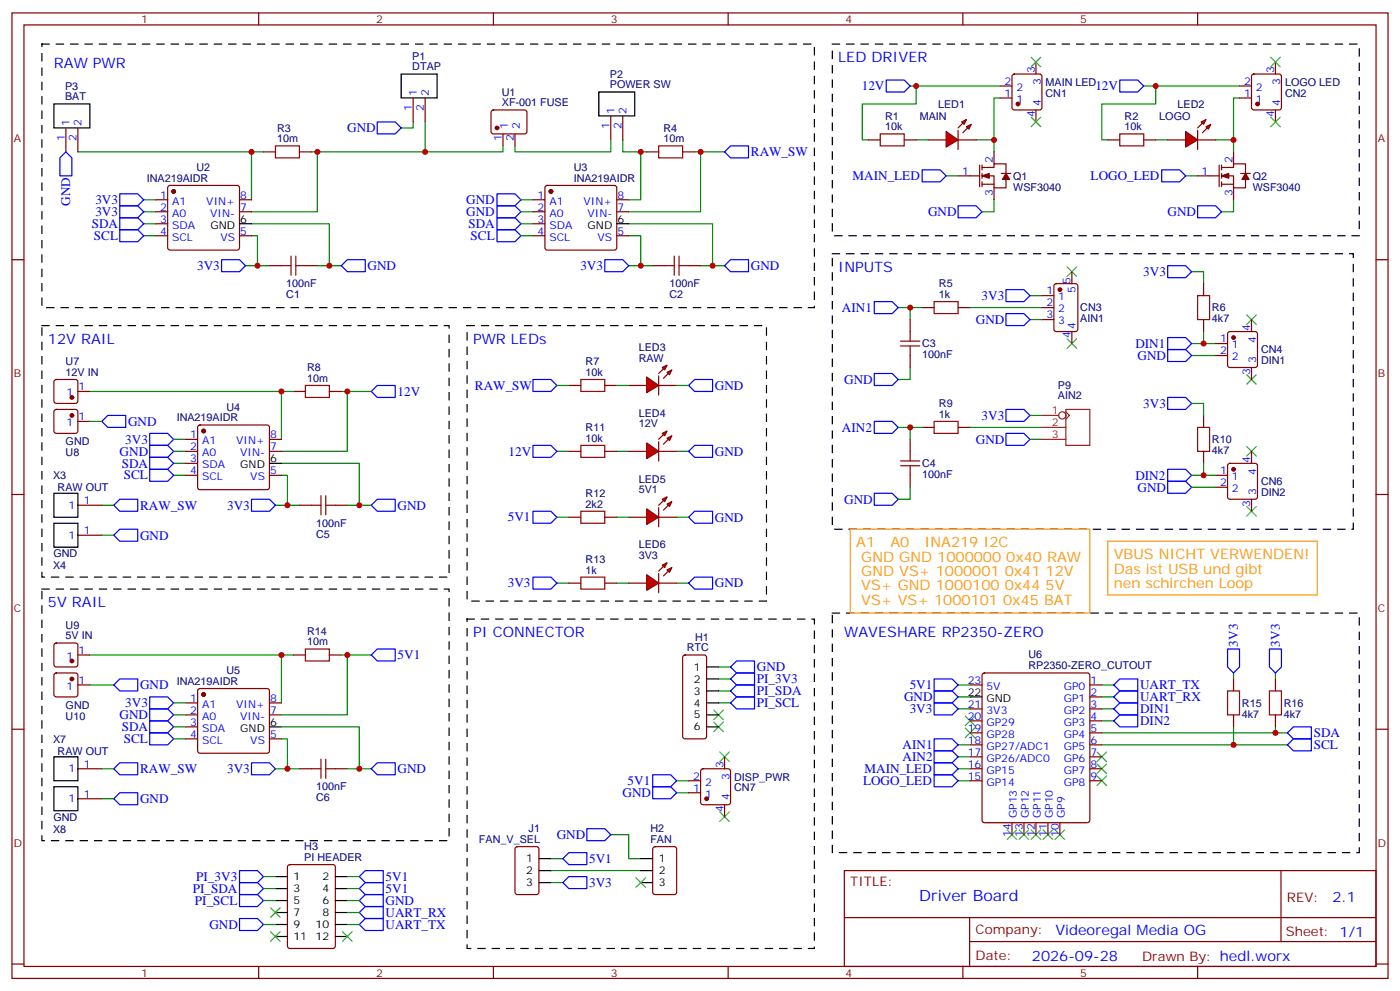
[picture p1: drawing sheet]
<svg xmlns="http://www.w3.org/2000/svg" width="412mm" height="292mm" viewBox="0 0 412 292" stroke-linecap="round" stroke-linejoin="round" font-family="sans-serif">
<g fill="none" stroke="#870000" stroke-width=".35">
<path d="M3.5 3.8h405.4v284.3h-405.4zM7.1 7.3h398.2v277.3h-398.2zM76.2 3.8v3.5M145.3 3.8v3.5M214.5 3.8v3.5M283.6 3.8v3.5M352.8 3.8v3.5M3.5 76.5h3.6M405.3 76.5h3.6M3.5 145.6h3.6M405.3 145.6h3.6M201.3 193.1l.5-.2h5.6l.7 .4v23.6l-.4 .6-5.9 .1-.7-.5v-23.5z"/>
<path d="M3.5 214.8h3.6M405.3 214.8h3.6M151.9 249.5l.5-.2h5.6l.7 .5v12.9l-.4 .7-5.9 .1-.7-.5v-13zM192.5 249.5l.5-.2h5.6l.7 .5v12.9l-.4 .7-5.9 .1-.7-.5v-13zM248.7 256.4h156.6v28.2h-156.6zM377.3 256.4v20.9M248.7 270.2h156.5M285.6 277.3h119.6M285.6 270.2v14.2M3.5 283.9h3.6M76.2 284.6v3.5M145.3 284.6v3.5"/>
<path d="M214.5 284.6v3.5M283.6 284.6v3.5M352.8 284.6v3.5M405.3 283.9h3.6"/>
</g>
<g fill="none" stroke="#3c3" stroke-width=".35">
<path d="M210.3 212.7l2.8 2.8M210.3 209.1l2.8 2.8M213.1 212.7l-2.8 2.8M213.1 209.1l-2.8 2.8M323.1 228.5l2.9 2.9M323.1 225l2.9 2.8M323.1 221.5l2.9 2.8M326 228.5l-2.9 2.9M326 221.5l-2.9 2.8M326 225l-2.9 2.8M296.7 244.4l2.8 2.8M299.5 244.4l-2.8 2.8"/>
<path d="M300.2 244.4l2.8 2.8M303 244.4l-2.8 2.8M303.7 244.4l2.9 2.8M306.6 244.4l-2.9 2.8M307.3 244.4l2.8 2.8M310.1 244.4l-2.8 2.8M310.8 244.4l2.8 2.8M313.6 244.4l-2.8 2.8"/>
</g>
<g fill="none" stroke="#008700" stroke-width=".35">
<path d="M269.9 25.3v5.3h-15.9v10.6h1.8M340.4 25.3v5.3h-15.8v10.6h1.7M340.4 41.2h3.6M358.1 41.2h5.3M211.7 200h3.5M211.7 196.4h3.5M211.7 203.5h3.5M211.7 207h3.5M282.2 201.7h3.6M199.3 233.5h3.5M162.3 259.9h3.5M162.3 252.9h3.5"/>
<path d="M162.3 256.4h26.4M179.9 245.8h5.3v7.1h3.5"/>
</g>
<path d="M137.6 182.3h102.3v97h-102.3z" fill="none" stroke="#000" stroke-width=".35" stroke-dasharray="2.1 2.1"/>
<path d="M215.2 200l1.8-1.8h5.2v3.5h-5.2zM215.2 196.4l1.8-1.7h5.2v3.5h-5.2zM215.2 207l1.8-1.8h5.2v3.6h-5.2zM215.2 203.5l1.8-1.8h5.2v3.5h-5.2zM165.8 259.9l1.8-1.7h5.3v3.5h-5.3zM172.9 244.1h5.3l1.7 1.7-1.7 1.8h-5.3z" fill="none" stroke="#00f" stroke-width=".35"/>
<path d="M208.1 196.4h3.6M208.1 200h3.6M208.1 203.5h3.6M208.1 207h3.6M208.1 210.5h3.6M208.1 214.1h3.6M158.7 259.9h3.6M158.7 252.9h3.6M158.7 256.4h3.6M188.7 259.9h3.6M188.7 252.9h3.6M188.7 256.4h3.6" fill="none" stroke="#000" stroke-width=".35"/>
<g fill="#f00" stroke="#870000" stroke-width=".35">
<path d="M349.2 38.7l3.6 2.5-3.6 2.1z"/>
<path d="M352.8 38.4v5.6z"/>
</g>
<g fill="#870000" stroke="#870000" stroke-width=".35">
<path d="M354.2 36.3l-1.4 1.4z"/>
<path d="M354.2 39.1l1.4-1.4z"/>
</g>
<g fill="#f00" stroke="#870000" stroke-width=".35">
<path d="M353.8 35.9l1.4-.7-.7 1.4z"/>
<path d="M355.2 37.3l1.5-.7-.7 1.4z"/>
</g>
<path d="M255.8 41.2h3.5M266.3 41.2h3.6M326.3 41.2h3.5M336.9 41.2h3.5M344 41.2h5.2M352.8 41.2h5.3" fill="none" stroke="#870000" stroke-width=".35"/>
<path d="M259.3 39.4h7v3.6h-7zM329.8 39.4h7.1v3.6h-7.1z" fill="none" stroke="#a10000" stroke-width=".35"/>
<path d="M294.6 28.9h-1.8v15.8M269.9 41.2h3.5M287.5 41.2h5.3" fill="none" stroke="#008700" stroke-width=".35"/>
<g fill="#f00" stroke="#870000" stroke-width=".35">
<path d="M278.7 38.7l3.5 2.5-3.5 2.1z"/>
<path d="M282.2 38.4v5.6z"/>
</g>
<g fill="#870000" stroke="#870000" stroke-width=".35">
<path d="M282.2 37.7l1.4-1.4z"/>
<path d="M283.6 39.1l1.4-1.4z"/>
</g>
<g fill="#f00" stroke="#870000" stroke-width=".35">
<path d="M283.3 35.9l1.4-.7-.7 1.4z"/>
<path d="M284.7 37.3l1.4-.7-.7 1.4z"/>
</g>
<g fill="none" stroke="#870000" stroke-width=".35">
<path d="M19.4 37.7v7M22.9 37.7v7M45.9 58.8h3.5M49.6 54.8l.5-.2h19.7l.5 .2 .3 .5v17.7l-.3 .5-.5 .2h-19.7l-.5-.3-.2-.4v-17.7zM70.6 58.8h3.5M77.6 44.7h3.5M88.2 44.7h3.5M157 58.8h3.5M160.7 54.8l.5-.2h19.8l.5 .2 .2 .5v17.7l-.3 .5-.4 .2h-19.8l-.5-.3-.2-.4v-17.7zM181.7 58.8h3.5M273.4 41.2h5.3M282.2 41.2h5.3"/>
<path d="M45.9 62.4h3.5M45.9 65.9h3.5M45.9 69.4h3.5M70.6 62.4h3.5M70.6 69.4h3.5M79.4 78.2h3.5M90 78.2h3.5M157 62.4h3.5M157 65.9h3.5M157 69.4h3.5M181.7 62.4h3.5M181.7 69.4h3.5"/>
<path d="M192.3 78.2h3.5M202.8 78.2h3.6M86.4 115.3h3.6M97 115.3h3.5M54.7 129.4h3.5M54.7 132.9h3.5M54.7 136.5h3.5M54.7 140h3.5M58.4 125.4l.5-.2h19.8l.5 .2 .2 .5v17.6l-.3 .5-.4 .2h-19.8l-.5-.2-.2-.5v-17.6zM79.4 129.4h3.5M79.4 132.9h3.5M79.4 140h3.5"/>
<path d="M88.2 148.8h3.5M98.8 148.8h3.5M86.4 192.9h3.6M97 192.9h3.5M289.5 198.4l.5-.2h30.3l.5 .2 .2 .5v42.7l-.2 .5-.5 .2h-30.3l-.5-.2-.2-.5v-42.7zM363.4 200v3.5M375.7 200v3.5M54.7 207h3.5M54.7 210.5h3.5M54.7 214.1h3.5M54.7 217.6h3.5M58.4 203l.5-.2h19.8l.5 .2 .2 .5v17.6l-.3 .5-.4 .2h-19.8l-.5-.2-.2-.5v-17.6z"/>
<path d="M79.4 207h3.5M79.4 210.5h3.5M79.4 217.6h3.5M285.8 201.7h3.5M285.8 208.8h3.5M285.8 212.3h3.5M285.8 215.8h3.5M285.8 219.4h3.5M321 201.7h3.6M321 205.2h3.6M321 208.8h3.6M321 212.3h3.6"/>
<path d="M321 215.8h3.6M321 219.4h3.6M363.4 210.5v3.6M375.7 210.5v3.6M88.2 226.4h3.5M98.8 226.4h3.5M285.8 226.4h3.5M285.8 222.9h3.5M285.8 229.9h3.5M321 226.4h3.6M321 222.9h3.6M321 229.9h3.6"/>
<path d="M298.1 242.3v3.5M301.6 242.3v3.5M305.2 242.3v3.5M308.7 242.3v3.5M312.2 242.3v3.5"/>
</g>
<path d="M12.3 13h227.6v77.6h-227.6zM12.3 95.9h120v74.1h-120zM137.6 95.9h88.2v81.1h-88.2zM245.2 180.6h155.2v70.5h-155.2z" fill="none" stroke="#000" stroke-width=".35" stroke-dasharray="2.1 2.1"/>
<g fill="none" stroke="#00f" stroke-width=".35">
<path d="M111.1 35.9h5.3l1.8 1.8-1.8 1.7h-5.3zM19.4 44.7l1.8 1.8v5.3h-3.6v-5.3zM35.3 57.1h5.3l1.7 1.7-1.7 1.8h-5.3zM146.4 57.1h5.3l1.8 1.7-1.8 1.8h-5.3zM35.3 60.6h5.3l1.7 1.8-1.7 1.7h-5.3zM35.3 67.7h5.3l1.7 1.7-1.7 1.8h-5.3zM35.3 64.1h5.3l1.7 1.8-1.7 1.8h-5.3zM65.3 76.5h5.3l1.7 1.7-1.7 1.8h-5.3zM100.5 78.2l1.8-1.7h5.3v3.5h-5.3zM146.4 64.1h5.3l1.8 1.8-1.8 1.8h-5.3zM146.4 67.7h5.3l1.8 1.7-1.8 1.8h-5.3zM146.4 60.6h5.3l1.8 1.8-1.8 1.7h-5.3z"/>
<path d="M178.2 76.5h5.2l1.8 1.7-1.8 1.8h-5.2zM213.4 78.2l1.8-1.7h5.3v3.5h-5.3zM109.4 115.3l1.7-1.8h5.3v3.6h-5.3zM30 124.1l1.7-1.8h5.3v3.6h-5.3zM44.1 131.2h5.3l1.8 1.7-1.8 1.8h-5.3zM44.1 127.6h5.3l1.8 1.8-1.8 1.8h-5.3zM44.1 134.7h5.3l1.8 1.8-1.8 1.7h-5.3zM44.1 138.2h5.3l1.8 1.8-1.8 1.7h-5.3zM33.5 157.6l1.8-1.7h5.3v3.5h-5.3zM33.5 148.8l1.8-1.8h5.3v3.6h-5.3zM74.1 147h5.3l1.7 1.8-1.7 1.8h-5.3zM109.4 148.8l1.7-1.8h5.3v3.6h-5.3z"/>
<path d="M202.8 171.7l1.8-1.7h5.3v3.5h-5.3zM35.3 200h5.3v3.5h-5.3l-1.8-1.8zM109.4 192.9l1.7-1.8h5.3v3.6h-5.3zM275.2 200h5.3l1.7 1.7-1.7 1.8h-5.3zM361.6 191.1h3.5v5.3l-1.7 1.8-1.8-1.8zM373.9 191.1h3.6v5.3l-1.8 1.8-1.8-1.8zM44.1 208.8h5.3l1.8 1.7-1.8 1.8h-5.3zM44.1 215.8h5.3l1.8 1.8-1.8 1.8h-5.3zM44.1 212.3h5.3l1.8 1.8-1.8 1.7h-5.3zM44.1 205.2h5.3l1.8 1.8-1.8 1.8h-5.3zM275.2 217.6h5.3l1.7 1.8-1.7 1.7h-5.3zM275.2 207h5.3l1.7 1.8-1.7 1.7h-5.3z"/>
<path d="M275.2 203.5h5.3l1.7 1.7-1.7 1.8h-5.3zM328.1 201.7l1.7-1.7h5.3v3.5h-5.3zM328.1 212.3l1.7-1.8h5.3v3.6h-5.3zM329.8 203.5h5.3v3.5h-5.3l-1.7-1.8zM329.8 207h5.3v3.5h-5.3l-1.7-1.7zM379.2 219.4l1.8-1.8h5.3v3.5h-5.3zM381 214.1h5.3v3.5h-5.3l-1.8-1.8zM74.1 224.6h5.3l1.7 1.8-1.7 1.8h-5.3zM109.4 226.4l1.7-1.8h5.3v3.6h-5.3zM275.2 221.1h5.3l1.7 1.8-1.7 1.7h-5.3zM275.2 224.6h5.3l1.7 1.8-1.7 1.8h-5.3zM275.2 228.2h5.3l1.7 1.7-1.7 1.8h-5.3z"/>
</g>
<g fill="none" stroke="#008700" stroke-width=".35">
<path d="M121.7 35.9v1.8h-3.5M125.2 35.9v8.8h-31.7M22.9 44.7h54.7M42.3 58.8h3.6M74.1 44.7v14.1M91.7 44.7h1.8v17.7h-19.4M148.2 43v1.7h-23M153.5 58.8h3.5M183.4 41.2v3.5h7.1M188.7 44.7v14.1h-3.5M204.6 44.7h8.8M206.4 44.7v17.7h-21.2"/>
<path d="M42.3 65.9h3.6M42.3 69.4h3.6M42.3 62.4h3.6M72.3 78.2h3.5M74.1 69.4h1.7v8.8h3.6M74.1 65.9h22.9v12.3h-3.5M97 78.2h3.5M153.5 65.9h3.5M153.5 69.4h3.5M153.5 62.4h3.5M185.2 65.9h24.7v12.3M185.2 69.4h3.5v8.8h-3.5"/>
<path d="M188.7 78.2h3.6M206.4 78.2h7M26.5 115.3h56.4v14.1M82.9 115.3h3.5M100.5 115.3h1.8v17.6h-19.4M102.3 115.3h7.1M51.2 132.9h3.5M51.2 129.4h3.5M51.2 136.5h3.5M51.2 140h3.5M82.9 140h1.8v8.8h3.5M82.9 136.5h22.9v12.3h-3.5"/>
<path d="M30 148.8h3.5M81.1 148.8h3.6M105.8 148.8h3.6M181.7 171.7h3.5M199.3 171.7h3.5M26.5 192.9h56.4v14.1M82.9 192.9h3.5M100.5 192.9h1.8v17.6h-19.4M102.3 192.9h7.1M363.4 198.2v1.8M375.7 198.2v1.8M51.2 217.6h3.5"/>
<path d="M51.2 214.1h3.5M51.2 207h3.5M51.2 210.5h3.5M82.9 214.1h22.9v12.3h-3.5M82.9 217.6h1.8v8.8h3.5M282.2 205.2h3.6M282.2 219.4h3.6M282.2 208.8h3.6M324.6 205.2h3.5M324.6 201.7h3.5M324.6 219.4h54.6M324.6 215.8h54.6"/>
<path d="M324.6 208.8h3.5M324.6 212.3h3.5M363.4 214.1v5.3M375.7 214.1v1.7M81.1 226.4h3.6M105.8 226.4h3.6M282.2 226.4h3.6M282.2 222.9h3.6M282.2 229.9h3.6"/>
</g>
<g fill="#870000" stroke="#870000" stroke-width=".35">
<circle cx="60" cy="126.9" r=".53"/>
<circle cx="60" cy="204.5" r=".53"/>
<circle cx="162.3" cy="56.4" r=".53"/>
<circle cx="51.2" cy="56.4" r=".53"/>
</g>
<path d="M15.9 30.6h10.6v7.1h-10.6zM70.6 65.9h3.5M181.7 65.9h3.5M79.4 136.5h3.5M79.4 214.1h3.5M285.8 205.2h3.5" fill="none" stroke="#000" stroke-width=".35"/>
<g fill="none" stroke="#a10000" stroke-width=".35">
<path d="M81.1 43h7.1v3.5h-7.1zM82.9 78.2h2.8M85.7 75.4v5.7M87.1 78.2h2.9M87.1 75.4v5.7M195.8 78.2h2.8M198.6 75.4v5.7M200 78.2h2.8M200 75.4v5.7M90 113.5h7v3.6h-7zM91.7 148.8h2.8M94.5 146v5.6"/>
<path d="M96 148.8h2.8M96 146v5.6M90 191.1h7v3.6h-7zM361.6 203.5h3.5v7h-3.5zM373.9 203.5h3.6v7h-3.6zM91.7 226.4h2.8M94.5 223.6v5.6M96 223.6v5.6M96 226.4h2.8"/>
</g>
<path d="M284.3 214.4l2.9 2.8M284.3 210.9l2.9 2.8M287.2 214.4l-2.9 2.8M287.2 210.9l-2.9 2.8" fill="none" stroke="#3c3" stroke-width=".35"/>
<g fill="#f00" stroke="#870000" stroke-width=".35">
<path d="M190.5 169.3l3.5 2.4-3.5 2.1z"/>
<path d="M194 168.9v5.7z"/>
</g>
<g fill="#870000" stroke="#870000" stroke-width=".35">
<path d="M194 168.2l1.4-1.4z"/>
<path d="M195.4 169.6l1.4-1.4z"/>
</g>
<g fill="#f00" stroke="#870000" stroke-width=".35">
<path d="M195.1 166.4l1.4-.7-.7 1.4z"/>
<path d="M196.5 167.9l1.4-.8-.7 1.5z"/>
</g>
<g fill="none" stroke="#870000" stroke-width=".35">
<path d="M282.2 51.8h6.4M288.6 48.6v6.4M289.3 49.3h3.5v-1h3.5v2.8M289.3 51.8h3.5v3.5h3.5v-2.5M289.3 54.3h3.5M289.3 48.6v1.4M289.3 51.1v1.4M289.3 53.6v1.4M292.8 44.7v3.6M292.8 55.3v3.5M294.9 51.1h2.8M352.8 51.8h6.3"/>
<path d="M359.1 48.6v6.4M359.8 49.3h3.6v-1h3.5v2.8M359.8 51.8h3.6v3.5h3.5v-2.5M359.8 54.3h3.6M359.8 48.6v1.4M359.8 51.1v1.4M359.8 53.6v1.4M363.4 44.7v3.6M363.4 55.3v3.5M365.5 51.1h2.8M268.1 94.1v3.5M271.6 90.6h3.6"/>
<path d="M282.2 90.6h3.6M306.9 90.6h3.5M306.9 87.1h3.5M306.9 94.1h3.5M310.7 83.7l.4-.2h5.7l.6 .5 .1 12.9-.5 .7h-5.9l-.6-.4-.1-13zM315.7 80v3.5M315.7 97.6v3.6M354.5 83.5v3.6M354.5 94.1v3.5M361.8 97.9l.5-.3h7.4l.5 .3 .2 .5v9.1l-.2 .5-.5 .2h-7.4l-.5-.2-.2-.5v-9.1zM368.7 94.1v3.5M167.6 113.5h3.5"/>
<path d="M178.2 113.5h3.5M268.1 104.7v3.5M358.1 101.2h3.5M358.1 104.7h3.5M368.7 108.2v3.6M268.1 129.4v3.5M268.1 140v3.5M271.6 125.9h3.6M282.2 125.9h3.6M354.5 122.3v3.6M354.5 132.9v3.6M358.1 140h3.5"/>
<path d="M361.8 136.7l.5-.2h7.4l.5 .2 .2 .5v9.1l-.2 .5-.5 .2h-7.4l-.5-.2-.2-.5v-9.1zM368.7 132.9v3.6M358.1 143.5h3.5M368.7 147v3.6M167.6 171.7h3.5M178.2 171.7h3.5M185.2 171.7h5.3M194 171.7h5.3M202.8 233.5h3.6M202.8 229.9h3.6M206.6 226.6l.5-.2h7.4l.5 .2 .2 .5v9.2l-.2 .5-.5 .2h-7.4l-.5-.2-.2-.5v-9.2zM213.4 222.9v3.5"/>
<path d="M213.4 237v3.5"/>
</g>
<g fill="none" stroke="#008700" stroke-width=".35">
<path d="M268.1 25.3h26.5M336.9 25.3h28.2M365.1 28.9h-1.7v15.8M278.7 51.8h3.5M292.8 58.8v3.6h-3.5M349.2 51.8h3.6M363.4 58.8v3.6h-3.6M264.6 90.6h7M268.1 90.6v3.5M285.8 90.6h21.1M303.4 94.1h3.5M303.4 87.1h3.5"/>
<path d="M351 80h3.5v3.5M354.5 97.6v3.6h3.6M164 113.5h3.6M268.1 108.2v3.6h-3.5M351 118.8h3.5v3.5M351 104.7h7.1M351 101.2h3.5M264.6 125.9h7M268.1 125.9v3.5M285.8 125.9h21.1M303.4 122.3h3.5M303.4 129.4h3.5"/>
<path d="M351 140h3.5M354.5 136.5v3.5h3.6M268.1 143.5v3.5h-3.5M351 143.5h7.1M164 171.7h3.6M199.3 229.9h3.5"/>
</g>
<g fill="none" stroke="#a10000" stroke-width=".35">
<path d="M268.1 97.6v2.9M275.2 88.8h7v3.6h-7zM352.8 87.1h3.5v7h-3.5zM171.1 111.8h7.1v3.5h-7.1zM265.3 101.9h5.6M265.3 100.5h5.6M268.1 101.9v2.8M265.3 137.2h5.6M265.3 135.7h5.6M268.1 132.9v2.8M268.1 137.2v2.8M275.2 124.1h7v3.5h-7z"/>
<path d="M352.8 125.9h3.5v7h-3.5zM171.1 170h7.1v3.5h-7.1z"/>
</g>
<g fill="none" stroke="#00f" stroke-width=".35">
<path d="M261.1 23.6h5.2l1.8 1.7-1.8 1.8h-5.2zM271.6 50h5.3l1.8 1.8-1.8 1.8h-5.3zM342.2 50h5.3l1.7 1.8-1.7 1.8h-5.3zM282.2 60.6h5.3l1.8 1.8-1.8 1.7h-5.3zM344 78.2h5.2l1.8 1.8-1.8 1.8h-5.2zM352.8 60.6h5.3l1.7 1.8-1.7 1.7h-5.3zM257.5 88.8h5.3l1.8 1.8-1.8 1.8h-5.3zM296.3 92.4h5.3l1.8 1.7-1.8 1.8h-5.3zM296.3 85.3h5.3l1.8 1.8-1.8 1.7h-5.3zM344 99.4h5.2l1.8 1.8-1.8 1.7h-5.2zM157 111.8h5.3l1.7 1.7-1.7 1.8h-5.3zM257.5 110h5.3l1.8 1.8-1.8 1.7h-5.3z"/>
<path d="M344 117.1h5.2l1.8 1.7-1.8 1.8h-5.2zM344 102.9h5.2l1.8 1.8-1.8 1.8h-5.2zM257.5 124.1h5.3l1.8 1.8-1.8 1.7h-5.3zM296.3 120.6h5.3l1.8 1.7-1.8 1.8h-5.3zM296.3 127.6h5.3l1.8 1.8-1.8 1.8h-5.3zM344 138.2h5.2l1.8 1.8-1.8 1.7h-5.2zM257.5 145.3h5.3l1.8 1.7-1.8 1.8h-5.3zM344 141.7h5.2l1.8 1.8-1.8 1.8h-5.2zM157 170h5.3l1.7 1.7-1.7 1.8h-5.3zM192.3 228.2h5.3l1.7 1.7-1.7 1.8h-5.3zM192.3 231.7h5.3l1.7 1.8-1.7 1.7h-5.3zM165.8 252.9l1.8-1.8h5.3v3.5h-5.3z"/>
</g>
<g fill="none" stroke="#3c3" stroke-width=".35">
<path d="M314.3 78.6l2.8 2.8M317.1 78.6l-2.8 2.8M314.3 99.8l2.8 2.8M317.1 99.8l-2.8 2.8M367.2 92.7l2.9 2.8M370.1 92.7l-2.9 2.8M367.2 110.3l2.9 2.9M370.1 110.3l-2.9 2.9M367.2 131.5l2.9 2.8M370.1 131.5l-2.9 2.8M367.2 149.2l2.9 2.8M370.1 149.2l-2.9 2.8"/>
<path d="M212 221.5l2.8 2.8M212 239.1l2.8 2.8M214.8 221.5l-2.8 2.8M214.8 239.1l-2.8 2.8"/>
</g>
<g fill="#870000" stroke="#870000" stroke-width=".35">
<path d="M289.3 51.8l2.1-.7v1.4z"/>
<path d="M296.3 51.1l1.1 1.7h-2.1z"/>
<path d="M359.8 51.8l2.1-.7v1.4z"/>
<path d="M366.9 51.1l1 1.7h-2.1z"/>
<circle cx="208.1" cy="235.2" r=".53"/>
<circle cx="363.4" cy="138.2" r=".53"/>
<circle cx="363.4" cy="99.4" r=".53"/>
<circle cx="312.2" cy="85.3" r=".53"/>
</g>
<path d="M245.2 13h155.2v56.4h-155.2zM245.2 74.7h153.4v81.2h-153.4z" fill="none" stroke="#000" stroke-width=".35" stroke-dasharray="2.1 2.1"/>
<path d="M250.5 155.9h70.5v24.7h-70.5zM326.3 159.4h61.8v15.9h-61.8z" fill="none" stroke="#f90" stroke-width=".35"/>
<g fill="#f00" stroke="#870000" stroke-width=".35">
<path d="M190.5 111.1l3.5 2.4-3.5 2.1z"/>
<path d="M194 110.7v5.6z"/>
</g>
<g fill="#870000" stroke="#870000" stroke-width=".35">
<path d="M195.4 108.6l-1.4 1.4z"/>
<path d="M195.4 111.4l1.4-1.4z"/>
</g>
<g fill="#f00" stroke="#870000" stroke-width=".35">
<path d="M195.1 108.2l1.4-.7-.7 1.4z"/>
<path d="M196.5 109.6l1.4-.7-.7 1.4z"/>
</g>
<path d="M185.2 113.5h5.3M194 113.5h5.3M167.6 152.3h3.5M178.2 152.3h3.5" fill="none" stroke="#870000" stroke-width=".35"/>
<path d="M202.8 113.5l1.8-1.7h5.3v3.5h-5.3zM157 150.6h5.3l1.7 1.7-1.7 1.8h-5.3z" fill="none" stroke="#00f" stroke-width=".35"/>
<path d="M181.7 113.5h3.5M199.3 113.5h3.5M164 152.3h3.6" fill="none" stroke="#008700" stroke-width=".35"/>
<path d="M171.1 150.6h7.1v3.5h-7.1z" fill="none" stroke="#a10000" stroke-width=".35"/>
<g fill="#f00" stroke="#870000" stroke-width=".35">
<path d="M190.5 149.9l3.5 2.4-3.5 2.1z"/>
<path d="M194 149.5v5.7z"/>
</g>
<g fill="#870000" stroke="#870000" stroke-width=".35">
<path d="M194 148.8l1.4-1.4z"/>
<path d="M195.4 150.2l1.4-1.4z"/>
</g>
<g fill="#f00" stroke="#870000" stroke-width=".35">
<path d="M195.1 147l1.4-.7-.7 1.4z"/>
<path d="M196.5 148.4l1.4-.7-.7 1.5z"/>
</g>
<path d="M185.2 152.3h5.3M194 152.3h5.3" fill="none" stroke="#870000" stroke-width=".35"/>
<path d="M202.8 132.9l1.8-1.7h5.3v3.5h-5.3zM202.8 152.3l1.8-1.7h5.3v3.5h-5.3z" fill="none" stroke="#00f" stroke-width=".35"/>
<path d="M181.7 132.9h3.5M199.3 132.9h3.5M181.7 152.3h3.5M199.3 152.3h3.5" fill="none" stroke="#008700" stroke-width=".35"/>
<g fill="#f00" stroke="#870000" stroke-width=".35">
<path d="M190.5 130.5l3.5 2.4-3.5 2.1z"/>
<path d="M194 130.1v5.6z"/>
</g>
<g fill="#870000" stroke="#870000" stroke-width=".35">
<path d="M194 129.4l1.4-1.4z"/>
<path d="M195.4 130.8l1.4-1.4z"/>
</g>
<g fill="#f00" stroke="#870000" stroke-width=".35">
<path d="M195.1 127.6l1.4-.7-.7 1.4z"/>
<path d="M196.5 129l1.4-.7-.7 1.5z"/>
</g>
<g fill="none" stroke="#870000" stroke-width=".35">
<path d="M305.2 18.3v3.5M375.7 18.3v3.5M121.7 28.9v7M125.2 28.9v7M144.9 32.6l.4-.2h9.5l.4 .7v5.9l-.7 .4h-9.4l-.5-.7v-5.6zM148.2 39.4v3.6M151.7 39.4v3.6M179.9 34.1v7.1M183.4 34.1v7.1M294.6 28.9h3.5M294.6 25.3h3.5M298.3 22l.5-.2h7.4l.5 .2 .2 .5v9.2l-.2 .5-.5 .2h-7.4l-.5-.2-.2-.5v-9.2z"/>
<path d="M305.2 32.4v3.5M365.1 28.9h3.6M365.1 25.3h3.6M368.9 22l.5-.2h7.4l.5 .2 .2 .5v9.2l-.3 .5-.4 .2h-7.4l-.5-.2-.2-.5v-9.2zM375.7 32.4v3.5M190.5 44.7h3.5M201.1 44.7h3.5M16.1 112l.5-.2h5.6l.5 .2 .2 .5v5.6l-.2 .5-.5 .2h-5.6l-.5-.2-.2-.5v-5.6zM22.9 115.3h3.6M16.1 120.8l.5-.2h5.6l.5 .2 .2 .5v5.6l-.2 .5-.5 .2h-5.6l-.5-.2-.2-.5v-5.6zM22.9 124.1h3.6M167.6 132.9h3.5"/>
<path d="M178.2 132.9h3.5M185.2 132.9h5.3M194 132.9h5.3M22.9 148.8h7.1M22.9 157.6h7.1M16.1 189.6l.5-.2h5.6l.5 .2 .2 .5v5.6l-.2 .5-.5 .2h-5.6l-.5-.2-.2-.5v-5.6zM16.1 198.4l.5-.2h5.6l.5 .2 .2 .5v5.6l-.2 .5-.5 .2h-5.6l-.5-.2-.2-.5v-5.6zM22.9 192.9h3.6M22.9 201.7h3.6M22.9 226.4h7.1M22.9 235.2h7.1M84.9 254.8l.5-.2h12.7l.6 .5 .1 23.5-.5 .7h-12.9l-.7-.4v-23.6z"/>
</g>
<g fill="none" stroke="#008700" stroke-width=".35">
<path d="M179.9 41.2v3.5h-28.2v-1.7M26.5 124.1h3.5M164 132.9h3.6M30 157.6h3.5M26.5 201.7h7M30 226.4h3.5M30 235.2h3.5M77.6 258.2h3.5M102.3 258.2h3.5M77.6 261.7h3.5M77.6 265.2h3.5M77.6 272.3h3.5"/>
<path d="M102.3 261.7h3.5M102.3 265.2h3.5M102.3 272.3h3.5M102.3 268.7h3.5"/>
</g>
<path d="M194 43h7.1v3.5h-7.1zM171.1 131.2h7.1v3.5h-7.1z" fill="none" stroke="#a10000" stroke-width=".35"/>
<g fill="none" stroke="#00f" stroke-width=".35">
<path d="M329.8 23.6h5.3l1.8 1.7-1.8 1.8h-5.3zM213.4 44.7l1.8-1.7h5.3v3.5h-5.3zM157 131.2h5.3l1.7 1.7-1.7 1.8h-5.3zM33.5 226.4l1.8-1.8h5.3v3.6h-5.3zM33.5 235.2l1.8-1.7h5.3v3.5h-5.3zM70.6 256.4h5.2l1.8 1.8-1.8 1.7h-5.2zM70.6 259.9h5.2l1.8 1.8-1.8 1.8h-5.2zM105.8 258.2l1.8-1.8h5.3v3.5h-5.3zM70.6 263.5h5.2l1.8 1.7-1.8 1.8h-5.2zM70.6 270.5h5.2l1.8 1.8-1.8 1.7h-5.2zM105.8 261.7l1.8-1.8h5.3v3.6h-5.3zM105.8 265.2l1.8-1.7h5.3v3.5h-5.3z"/>
<path d="M105.8 272.3l1.8-1.8h5.3v3.5h-5.3zM105.8 268.7l1.8-1.7h5.3v3.5h-5.3z"/>
</g>
<path d="M12.3 173.5h120v74.1h-120z" fill="none" stroke="#000" stroke-width=".35" stroke-dasharray="2.1 2.1"/>
<g fill="#870000" stroke="#870000" stroke-width=".35">
<circle cx="146.4" cy="37.7" r=".53"/>
<circle cx="299.9" cy="30.6" r=".53"/>
<circle cx="370.4" cy="30.6" r=".53"/>
<circle cx="21.2" cy="117.1" r=".53"/>
<circle cx="21.2" cy="122.3" r=".53"/>
<circle cx="21.2" cy="194.7" r=".53"/>
<circle cx="21.2" cy="200" r=".53"/>
</g>
<g fill="none" stroke="#000" stroke-width=".35">
<path d="M118.2 21.8h10.6v7.1h-10.6zM176.4 27.1h10.6v7h-10.6zM15.9 145.3h7v7h-7zM15.9 154.1h7v7h-7zM15.9 222.9h7v7h-7zM15.9 231.7h7v7.1h-7zM81.1 258.2h3.6M98.8 258.2h3.5M81.1 261.7h3.6M81.1 265.2h3.6M81.1 268.7h3.6M81.1 272.3h3.6"/>
<path d="M81.1 275.8h3.6M98.8 261.7h3.5M98.8 265.2h3.5M98.8 268.7h3.5M98.8 272.3h3.5M98.8 275.8h3.5"/>
</g>
<g fill="none" stroke="#3c3" stroke-width=".35">
<path d="M303.7 16.9l2.9 2.8M306.6 16.9l-2.9 2.8M374.3 16.9l2.8 2.8M377.1 16.9l-2.8 2.8M303.7 34.5l2.9 2.8M306.6 34.5l-2.9 2.8M374.3 34.5l2.8 2.8M377.1 34.5l-2.8 2.8M187.3 258.5l2.8 2.8M190.1 258.5l-2.8 2.8M79.7 267.3l2.8 2.9M79.7 274.4l2.8 2.8"/>
<path d="M82.5 267.3l-2.8 2.9M82.5 274.4l-2.8 2.8M100.9 274.4l2.8 2.8M103.7 274.4l-2.8 2.8"/>
</g>
<g fill="none" stroke="#8c2424" stroke-width=".35">
<path d="M306.9 122.3h5M306.9 125.9h7.1M306.9 129.4h7.1M314 121.3l1 1-1 1.1M314 120.6h7v10.6h-7z"/>
<circle cx="312.9" cy="122.3" r="1.06"/>
</g>
<g fill="#c00">
<circle cx="269.9" cy="25.3" r=".88"/>
<circle cx="340.4" cy="25.3" r=".88"/>
<circle cx="363.4" cy="41.2" r=".88"/>
<circle cx="292.8" cy="41.2" r=".88"/>
<circle cx="84.7" cy="148.8" r=".88"/>
<circle cx="82.9" cy="115.3" r=".88"/>
<circle cx="105.8" cy="148.8" r=".88"/>
<circle cx="102.3" cy="115.3" r=".88"/>
<circle cx="102.3" cy="192.9" r=".88"/>
<circle cx="105.8" cy="226.4" r=".88"/>
<circle cx="82.9" cy="192.9" r=".88"/>
<circle cx="84.7" cy="226.4" r=".88"/>
<circle cx="209.9" cy="78.2" r=".88"/>
<circle cx="188.7" cy="78.2" r=".88"/>
<circle cx="206.4" cy="44.7" r=".88"/>
<circle cx="188.7" cy="44.7" r=".88"/>
<circle cx="125.2" cy="44.7" r=".88"/>
<circle cx="93.5" cy="44.7" r=".88"/>
<circle cx="74.1" cy="44.7" r=".88"/>
<circle cx="75.8" cy="78.2" r=".88"/>
<circle cx="97" cy="78.2" r=".88"/>
<circle cx="363.4" cy="219.4" r=".88"/>
<circle cx="375.7" cy="215.8" r=".88"/>
<circle cx="268.1" cy="125.9" r=".88"/>
<circle cx="268.1" cy="90.6" r=".88"/>
<circle cx="354.5" cy="140" r=".88"/>
<circle cx="354.5" cy="101.2" r=".88"/>
</g>
<text font-size="4.6" fill="#00f" x="270.8" y="265.4">Driver Board</text>
<g font-size="4.2" fill="#00f">
<text x="15.9" y="20">RAW PWR</text>
<text x="246.9" y="18.3">LED DRIVER</text>
<text x="246.9" y="80">INPUTS</text>
<text x="14.1" y="101.2">12V RAIL</text>
<text x="139.3" y="101.2">PWR LEDs</text>
<text x="14.1" y="178.8">5V RAIL</text>
<text x="139.3" y="187.6">PI CONNECTOR</text>
<text x="248.7" y="187.6">WAVESHARE RP2350-ZERO</text>
<text x="392.5" y="265.7">2.1</text>
<text x="310.9" y="275.2">Videoregal Media OG</text>
<text x="304" y="283">2026-09-28</text>
</g>
<g font-size="4.2" fill="#f90">
<text x="252.2" y="161.1">A1</text>
<text x="262.3" y="161.1">A0</text>
<text x="272.3" y="161.1">INA219 I2C</text>
<text x="253.7" y="165.4">GND GND 1000000 0x40 RAW</text>
<text x="328.1" y="164.7">VBUS NICHT VERWENDEN!</text>
<text x="253.7" y="169.6">GND VS+ 1000001 0x41 12V</text>
<text x="253.7" y="173.8">VS+ GND 1000100 0x44 5V</text>
<text x="328.1" y="168.9">Das ist USB und gibt</text>
<text x="328.1" y="173.1">nen schirchen Loop</text>
<text x="253.7" y="178.1">VS+ VS+ 1000101 0x45 BAT</text>
</g>
<g font-size="3.9" fill="#00f">
<text x="253.9" y="26.6">12V</text>
<text x="322.7" y="26.6">12V</text>
<text x="102.3" y="38.9">GND</text>
<text x="221.2" y="46">RAW_SW</text>
<text x="251.1" y="53.1">MAIN_LED</text>
<text x="321.3" y="53.1">LOGO_LED</text>
<text x="20.7" y="60.6" transform="rotate(-90 20.7 60.6)">GND</text>
<text x="28.1" y="60.1">3V3</text>
<text x="28.1" y="63.6">3V3</text>
<text x="137.3" y="63.7">GND</text>
<text x="137.3" y="60.1">GND</text>
<text x="273.4" y="63.6">GND</text>
<text x="343.9" y="63.6">GND</text>
<text x="27" y="67.1">SDA</text>
<text x="27.7" y="70.7">SCL</text>
<text x="138" y="67.2">SDA</text>
<text x="138.6" y="70.7">SCL</text>
<text x="58.1" y="79.5">3V3</text>
<text x="108.3" y="79.5">GND</text>
<text x="171" y="79.5">3V3</text>
<text x="221.2" y="79.5">GND</text>
<text x="336.8" y="81.3">3V3</text>
<text x="289.1" y="88.4">3V3</text>
<text x="248" y="91.8">AIN1</text>
<text x="287.5" y="95.4">GND</text>
<text x="334.4" y="102.5">DIN1</text>
<text x="335.1" y="106">GND</text>
<text x="248.7" y="113">GND</text>
<text x="117.1" y="116.6">12V</text>
<text x="139.9" y="114.8">RAW_SW</text>
<text x="210.6" y="114.8">GND</text>
<text x="37.7" y="125.4">GND</text>
<text x="289.1" y="123.6">3V3</text>
<text x="336.8" y="120.1">3V3</text>
<text x="36.9" y="130.7">3V3</text>
<text x="248" y="127.1">AIN2</text>
<text x="287.5" y="130.6">GND</text>
<text x="35.2" y="134.2">GND</text>
<text x="35.9" y="137.7">SDA</text>
<text x="149.8" y="134.2">12V</text>
<text x="210.6" y="134.2">GND</text>
<text x="36.5" y="141.2">SCL</text>
<text x="334.4" y="141.3">DIN2</text>
<text x="248.7" y="148.3">GND</text>
<text x="335.1" y="144.8">GND</text>
<text x="41.3" y="150.1">RAW_SW</text>
<text x="66.9" y="150.1">3V3</text>
<text x="117.1" y="150.1">GND</text>
<text x="149.6" y="153.6">5V1</text>
<text x="210.6" y="153.6">GND</text>
<text x="41.3" y="158.9">GND</text>
<text x="149.6" y="173">3V3</text>
<text x="210.6" y="173">GND</text>
<text x="364.6" y="190.4" transform="rotate(-90 364.6 190.4)">3V3</text>
<text x="377" y="190.4" transform="rotate(-90 377 190.4)">3V3</text>
<text x="117.1" y="194.2">5V1</text>
<text x="222.9" y="197.7">GND</text>
<text x="41.3" y="203">GND</text>
<text x="223" y="201.2">PI_3V3</text>
<text x="268" y="203">5V1</text>
<text x="335.8" y="203">UART_TX</text>
<text x="36.9" y="208.3">3V3</text>
<text x="223" y="208.3">PI_SCL</text>
<text x="223" y="204.8">PI_SDA</text>
<text x="266.3" y="206.5">GND</text>
<text x="335.8" y="206.5">UART_RX</text>
<text x="335.8" y="210">DIN1</text>
<text x="35.2" y="211.8">GND</text>
<text x="35.9" y="215.3">SDA</text>
<text x="268" y="210.1">3V3</text>
<text x="335.8" y="213.5">DIN2</text>
<text x="36.5" y="218.8">SCL</text>
<text x="265.9" y="220.6">AIN1</text>
<text x="387" y="220.7">SCL</text>
<text x="387" y="217.2">SDA</text>
<text x="41.3" y="227.7">RAW_SW</text>
<text x="66.9" y="227.7">3V3</text>
<text x="117.1" y="227.7">GND</text>
<text x="254.7" y="227.7">MAIN_LED</text>
<text x="265.9" y="224.1">AIN2</text>
<text x="184.9" y="231.2">5V1</text>
<text x="254.2" y="231.2">LOGO_LED</text>
<text x="41.3" y="236.5">GND</text>
<text x="183.4" y="234.8">GND</text>
<text x="164" y="247.1">GND</text>
<text x="173.6" y="254.1">5V1</text>
<text x="56.8" y="262.9">PI_SDA</text>
<text x="57.8" y="259.4">PI_3V3</text>
<text x="113.6" y="259.5">5V1</text>
<text x="113.6" y="263">5V1</text>
<text x="173.6" y="261.2">3V3</text>
<text x="57.4" y="266.5">PI_SCL</text>
<text x="113.6" y="266.5">GND</text>
<text x="61.7" y="273.5">GND</text>
<text x="113.6" y="270">UART_RX</text>
<text x="113.6" y="273.6">UART_TX</text>
</g>
<g font-size="3.9" fill="#800">
<text x="250.5" y="261">TITLE:</text>
<text x="379.1" y="265.7">REV:</text>
<text x="287.4" y="275.2">Company:</text>
<text x="378.7" y="275.8">Sheet: 1/1</text>
<text x="287.4" y="282.9">Date:</text>
<text x="336.4" y="282.9">Drawn By: hedl.worx</text>
</g>
<g font-size="3.2" fill="#800">
<text x="41.6" y="6.8">1</text>
<text x="110.8" y="6.8">2</text>
<text x="179.9" y="6.8">3</text>
<text x="249.1" y="6.8">4</text>
<text x="318.2" y="6.8">5</text>
<text x="4.1" y="41.9">A</text>
<text x="405.9" y="41.9">A</text>
<text x="4.1" y="111.1">B</text>
<text x="405.9" y="111.1">B</text>
<text x="4.1" y="180.2">C</text>
<text x="405.9" y="180.2">C</text>
<text x="4.1" y="249.3">D</text>
<text x="405.9" y="249.3">D</text>
<text x="41.6" y="287.6">1</text>
<text x="110.8" y="287.6">2</text>
<text x="179.9" y="287.6">3</text>
<text x="249.1" y="287.6">4</text>
<text x="318.2" y="287.6">5</text>
</g>
<g font-size="3.2" fill="#000080">
<text x="121.5" y="17.6">P1</text>
<text x="121.5" y="20.7">DTAP</text>
<text x="179.7" y="22.9">P2</text>
<text x="19.1" y="29.6">BAT</text>
<text x="19.2" y="26.4">P3</text>
<text x="147.8" y="28.2">U1</text>
<text x="179.7" y="26">POWER SW</text>
<text x="308" y="25.3">MAIN LED</text>
<text x="308" y="28.4">CN1</text>
<text x="378.5" y="25.3">LOGO LED</text>
<text x="378.5" y="28.4">CN2</text>
<text x="147.8" y="31.3">XF-001 FUSE</text>
<text x="260.7" y="35.2">R1</text>
<text x="270.9" y="35.3">MAIN</text>
<text x="276.3" y="31.8">LED1</text>
<text x="331.3" y="35.2">R2</text>
<text x="341.5" y="35.3">LOGO</text>
<text x="346.9" y="31.8">LED2</text>
<text x="81.6" y="41.9">10m</text>
<text x="81.6" y="38.7">R3</text>
<text x="195.4" y="41.9">10m</text>
<text x="195.4" y="38.7">R4</text>
<text x="260.7" y="38.4">10k</text>
<text x="331.3" y="38.4">10k</text>
<text x="43.2" y="53.6">INA219AIDR</text>
<text x="57.9" y="50.4">U2</text>
<text x="169" y="53.6">INA219AIDR</text>
<text x="169" y="50.4">U3</text>
<text x="298.4" y="52.9">Q1</text>
<text x="369" y="52.9">Q2</text>
<text x="298.4" y="56.1">WSF3040</text>
<text x="369" y="56.1">WSF3040</text>
<text x="84.3" y="84.6">100nF</text>
<text x="84.3" y="87.8">C1</text>
<text x="197.2" y="84.6">100nF</text>
<text x="197.2" y="87.8">C2</text>
<text x="276.6" y="87.8">1k</text>
<text x="276.6" y="84.6">R5</text>
<text x="318.2" y="94.9">AIN1</text>
<text x="318.2" y="91.7">CN3</text>
<text x="357" y="94.9">4k7</text>
<text x="357" y="91.7">R6</text>
<text x="19.3" y="107.5">U7</text>
<text x="172.5" y="107.5">R7</text>
<text x="188.1" y="106.5">RAW</text>
<text x="188.1" y="103.3">LED3</text>
<text x="271.6" y="105.5">100nF</text>
<text x="271.6" y="102.3">C3</text>
<text x="371.5" y="107.2">DIN1</text>
<text x="371.5" y="104.1">CN4</text>
<text x="19.3" y="110.7">12V IN</text>
<text x="90.5" y="112.5">10m</text>
<text x="90.5" y="109.3">R8</text>
<text x="172.5" y="110.7">10k</text>
<text x="276.6" y="119.9">R9</text>
<text x="311.6" y="117.6">AIN2</text>
<text x="311.6" y="114.5">P9</text>
<text x="52" y="124.1">INA219AIDR</text>
<text x="66.7" y="120.9">U4</text>
<text x="188.1" y="125.9">12V</text>
<text x="188.1" y="122.7">LED4</text>
<text x="276.6" y="123">1k</text>
<text x="19.3" y="131.2">GND</text>
<text x="172.5" y="130.1">10k</text>
<text x="172.5" y="126.9">R11</text>
<text x="357" y="130.5">R10</text>
<text x="19.3" y="134.3">U8</text>
<text x="271.6" y="137.6">C4</text>
<text x="357" y="133.7">4k7</text>
<text x="15.6" y="141.1">X3</text>
<text x="188.1" y="142.1">LED5</text>
<text x="271.6" y="140.8">100nF</text>
<text x="371.5" y="142.9">CN6</text>
<text x="17" y="144.7">RAW OUT</text>
<text x="172.5" y="149.5">2k2</text>
<text x="172.5" y="146.3">R12</text>
<text x="188.1" y="145.3">5V1</text>
<text x="371.5" y="146">DIN2</text>
<text x="93.1" y="155.2">100nF</text>
<text x="93.1" y="158.3">C5</text>
<text x="188.1" y="161.5">LED6</text>
<text x="15.6" y="167.6">X4</text>
<text x="15.7" y="164.1">GND</text>
<text x="172.5" y="165.7">R13</text>
<text x="188.1" y="164.7">3V3</text>
<text x="172.5" y="168.9">1k</text>
<text x="19.3" y="185.1">U9</text>
<text x="19.3" y="188.3">5V IN</text>
<text x="90.5" y="190.1">10m</text>
<text x="90.5" y="186.9">R14</text>
<text x="202.3" y="191.8">RTC</text>
<text x="204.8" y="188.7">H1</text>
<text x="303" y="197">RP2350-ZERO_CUTOUT</text>
<text x="303" y="193.9">U6</text>
<text x="52" y="201.7">INA219AIDR</text>
<text x="66.7" y="198.5">U5</text>
<text x="19.3" y="208.8">GND</text>
<text x="365.8" y="208.1">R15</text>
<text x="378.2" y="208.1">R16</text>
<text x="19.3" y="211.9">U10</text>
<text x="365.8" y="211.3">4k7</text>
<text x="378.2" y="211.3">4k7</text>
<text x="15.6" y="218.7">X7</text>
<text x="17" y="222.3">RAW OUT</text>
<text x="93.1" y="232.8">100nF</text>
<text x="216.3" y="229.9">DISP_PWR</text>
<text x="216.3" y="233.1">CN7</text>
<text x="93.1" y="235.9">C6</text>
<text x="15.6" y="245.2">X8</text>
<text x="15.7" y="241.7">GND</text>
<text x="155.7" y="245.1">J1</text>
<text x="191.6" y="245.1">H2</text>
<text x="89.6" y="250.4">H3</text>
<text x="141.1" y="248.3">FAN_V_SEL</text>
<text x="191.6" y="248.3">FAN</text>
<text x="89.6" y="253.6">PI HEADER</text>
</g>
<g font-size="3.2" fill="#00f">
<text x="304.8" y="21.6" transform="rotate(-90 304.8 21.6)">3</text>
<text x="375.4" y="21.6" transform="rotate(-90 375.4 21.6)">3</text>
<text x="122.8" y="28.2" transform="rotate(-90 122.8 28.2)">1</text>
<text x="126.3" y="28.2" transform="rotate(-90 126.3 28.2)">2</text>
<text x="295.9" y="28.5">1</text>
<text x="295.9" y="25">2</text>
<text x="299.4" y="26.7">2</text>
<text x="306.6" y="25.1" transform="rotate(-90 306.6 25.1)">3</text>
<text x="366.5" y="28.5">1</text>
<text x="366.5" y="25">2</text>
<text x="370" y="26.7">2</text>
<text x="377.1" y="25.1" transform="rotate(-90 377.1 25.1)">3</text>
<text x="121.4" y="32.6" transform="rotate(-90 121.4 32.6)">1</text>
<text x="124.9" y="32.6" transform="rotate(-90 124.9 32.6)">2</text>
<text x="181" y="33.4" transform="rotate(-90 181 33.4)">1</text>
<text x="184.5" y="33.4" transform="rotate(-90 184.5 33.4)">2</text>
<text x="299.4" y="30.3">1</text>
<text x="304.8" y="34.6" transform="rotate(-90 304.8 34.6)">4</text>
<text x="306.6" y="31.1" transform="rotate(-90 306.6 31.1)">4</text>
<text x="370" y="30.3">1</text>
<text x="375.4" y="34.6" transform="rotate(-90 375.4 34.6)">4</text>
<text x="377.1" y="31.1" transform="rotate(-90 377.1 31.1)">4</text>
<text x="19" y="41.5" transform="rotate(-90 19 41.5)">1</text>
<text x="20.5" y="37" transform="rotate(-90 20.5 37)">1</text>
<text x="22.6" y="41.5" transform="rotate(-90 22.6 41.5)">2</text>
<text x="24" y="37" transform="rotate(-90 24 37)">2</text>
<text x="147.8" y="41.6" transform="rotate(-90 147.8 41.6)">1</text>
<text x="149.6" y="38.1" transform="rotate(-90 149.6 38.1)">1</text>
<text x="151.3" y="41.6" transform="rotate(-90 151.3 41.6)">2</text>
<text x="153.1" y="38.1" transform="rotate(-90 153.1 38.1)">2</text>
<text x="179.6" y="37.9" transform="rotate(-90 179.6 37.9)">1</text>
<text x="183.1" y="37.9" transform="rotate(-90 183.1 37.9)">2</text>
<text x="292.5" y="47.9" transform="rotate(-90 292.5 47.9)">2</text>
<text x="363" y="47.9" transform="rotate(-90 363 47.9)">2</text>
<text x="283.4" y="51.4">1</text>
<text x="353.9" y="51.4">1</text>
<text x="47.2" y="58.5">1</text>
<text x="70.7" y="58.5">8</text>
<text x="158.3" y="58.5">1</text>
<text x="181.9" y="58.5">8</text>
<text x="292.5" y="57.7" transform="rotate(-90 292.5 57.7)">3</text>
<text x="363" y="57.7" transform="rotate(-90 363 57.7)">3</text>
<text x="47.2" y="62">2</text>
<text x="47.2" y="65.5">3</text>
<text x="50.7" y="60.3">A1</text>
<text x="50.7" y="63.8">A0</text>
<text x="60.8" y="60.3">VIN+</text>
<text x="61.9" y="63.8">VIN-</text>
<text x="70.7" y="62">7</text>
<text x="158.3" y="62">2</text>
<text x="158.3" y="65.5">3</text>
<text x="161.8" y="60.3">A1</text>
<text x="161.8" y="63.8">A0</text>
<text x="171.9" y="60.3">VIN+</text>
<text x="173.1" y="63.8">VIN-</text>
<text x="181.9" y="62">7</text>
<text x="47.2" y="69.1">4</text>
<text x="50.7" y="67.3">SDA</text>
<text x="50.7" y="70.8">SCL</text>
<text x="64.9" y="70.8">VS</text>
<text x="70.7" y="69.1">5</text>
<text x="158.3" y="69.1">4</text>
<text x="161.8" y="67.3">SDA</text>
<text x="161.8" y="70.8">SCL</text>
<text x="176" y="70.8">VS</text>
<text x="181.9" y="69.1">5</text>
<text x="315.4" y="83.5" transform="rotate(-90 315.4 83.5)">5</text>
<text x="308.3" y="86.7">1</text>
<text x="311.7" y="88.5">1</text>
<text x="316.8" y="86.3" transform="rotate(-90 316.8 86.3)">5</text>
<text x="308.3" y="90.2">2</text>
<text x="308.3" y="93.8">3</text>
<text x="311.7" y="92">2</text>
<text x="311.7" y="95.5">3</text>
<text x="315.4" y="99.7" transform="rotate(-90 315.4 99.7)">4</text>
<text x="316.8" y="96.9" transform="rotate(-90 316.8 96.9)">4</text>
<text x="359.4" y="100.8">1</text>
<text x="368.3" y="97.5" transform="rotate(-90 368.3 97.5)">4</text>
<text x="370.1" y="101" transform="rotate(-90 370.1 101)">4</text>
<text x="359.4" y="104.4">2</text>
<text x="362.9" y="102.6">1</text>
<text x="362.9" y="106.1">2</text>
<text x="370.1" y="106.9" transform="rotate(-90 370.1 106.9)">3</text>
<text x="368.3" y="110.4" transform="rotate(-90 368.3 110.4)">3</text>
<text x="19.6" y="116.7">1</text>
<text x="23.1" y="114.9">1</text>
<text x="19.6" y="125.5">1</text>
<text x="23.1" y="123.8">1</text>
<text x="56" y="129">1</text>
<text x="59.5" y="130.8">A1</text>
<text x="69.6" y="130.8">VIN+</text>
<text x="79.6" y="129">8</text>
<text x="56" y="132.6">2</text>
<text x="56" y="136.1">3</text>
<text x="59.5" y="134.3">A0</text>
<text x="59.5" y="137.9">SDA</text>
<text x="70.8" y="134.3">VIN-</text>
<text x="79.6" y="132.6">7</text>
<text x="368.3" y="136.3" transform="rotate(-90 368.3 136.3)">4</text>
<text x="56" y="139.6">4</text>
<text x="59.5" y="141.4">SCL</text>
<text x="73.7" y="141.4">VS</text>
<text x="79.6" y="139.6">5</text>
<text x="359.4" y="139.6">1</text>
<text x="359.4" y="143.2">2</text>
<text x="362.9" y="141.4">1</text>
<text x="370.1" y="139.8" transform="rotate(-90 370.1 139.8)">4</text>
<text x="20.2" y="149.9">1</text>
<text x="24.7" y="148.4">1</text>
<text x="362.9" y="144.9">2</text>
<text x="368.3" y="149.2" transform="rotate(-90 368.3 149.2)">3</text>
<text x="370.1" y="145.7" transform="rotate(-90 370.1 145.7)">3</text>
<text x="20.2" y="158.7">1</text>
<text x="24.7" y="157.3">1</text>
<text x="19.6" y="194.3">1</text>
<text x="23.1" y="192.5">1</text>
<text x="19.6" y="203.1">1</text>
<text x="23.1" y="201.4">1</text>
<text x="285.1" y="201.4">23</text>
<text x="290.6" y="203.1">5V</text>
<text x="313.3" y="203.1">GP0</text>
<text x="321.2" y="201.4">1</text>
<text x="56" y="206.7">1</text>
<text x="59.5" y="208.4">A1</text>
<text x="69.6" y="208.4">VIN+</text>
<text x="79.6" y="206.7">8</text>
<text x="285.1" y="208.4">21</text>
<text x="313.3" y="206.7">GP1</text>
<text x="321.2" y="204.9">2</text>
<text x="321.2" y="208.4">3</text>
<text x="56" y="210.2">2</text>
<text x="56" y="213.7">3</text>
<text x="59.5" y="211.9">A0</text>
<text x="59.5" y="215.5">SDA</text>
<text x="70.8" y="211.9">VIN-</text>
<text x="79.6" y="210.2">7</text>
<text x="285.1" y="215.5">19</text>
<text x="285.1" y="211.9">20</text>
<text x="290.6" y="213.7">GP29</text>
<text x="290.6" y="210.2">3V3</text>
<text x="313.3" y="210.2">GP2</text>
<text x="313.3" y="213.7">GP3</text>
<text x="321.2" y="211.9">4</text>
<text x="321.2" y="215.5">5</text>
<text x="56" y="217.2">4</text>
<text x="59.5" y="219">SCL</text>
<text x="73.7" y="219">VS</text>
<text x="79.6" y="217.2">5</text>
<text x="285.1" y="219">18</text>
<text x="290.6" y="220.8">GP27/ADC1</text>
<text x="290.6" y="217.2">GP28</text>
<text x="313.3" y="217.2">GP4</text>
<text x="313.3" y="220.8">GP5</text>
<text x="321.2" y="219">6</text>
<text x="20.2" y="227.5">1</text>
<text x="24.7" y="226.1">1</text>
<text x="213.1" y="226.2" transform="rotate(-90 213.1 226.2)">3</text>
<text x="285.1" y="226.1">16</text>
<text x="285.1" y="222.5">17</text>
<text x="290.6" y="227.8">GP15</text>
<text x="290.6" y="224.3">GP26/ADC0</text>
<text x="313.3" y="224.3">GP6</text>
<text x="313.3" y="227.8">GP7</text>
<text x="321.2" y="222.5">7</text>
<text x="321.2" y="226.1">8</text>
<text x="204.2" y="233.1">1</text>
<text x="204.2" y="229.6">2</text>
<text x="207.7" y="231.4">2</text>
<text x="214.8" y="229.7" transform="rotate(-90 214.8 229.7)">3</text>
<text x="285.1" y="229.6">15</text>
<text x="290.6" y="231.4">GP14</text>
<text x="313.3" y="231.4">GP8</text>
<text x="321.2" y="229.6">9</text>
<text x="20.2" y="236.3">1</text>
<text x="24.7" y="234.9">1</text>
<text x="207.7" y="234.9">1</text>
<text x="213.1" y="239.2" transform="rotate(-90 213.1 239.2)">4</text>
<text x="214.8" y="235.7" transform="rotate(-90 214.8 235.7)">4</text>
<text x="299.5" y="241" transform="rotate(-90 299.5 241)">GP13</text>
<text x="303" y="241" transform="rotate(-90 303 241)">GP12</text>
<text x="306.6" y="241" transform="rotate(-90 306.6 241)">GP11</text>
<text x="310.1" y="241" transform="rotate(-90 310.1 241)">GP10</text>
<text x="313.6" y="241" transform="rotate(-90 313.6 241)">GP9</text>
<text x="297.7" y="246.5" transform="rotate(-90 297.7 246.5)">14</text>
<text x="301.3" y="246.5" transform="rotate(-90 301.3 246.5)">13</text>
<text x="304.8" y="246.5" transform="rotate(-90 304.8 246.5)">12</text>
<text x="308.3" y="246.5" transform="rotate(-90 308.3 246.5)">11</text>
<text x="311.9" y="246.5" transform="rotate(-90 311.9 246.5)">10</text>
</g>
<g font-size="3.2">
<text x="70.7" y="65.5">6</text>
<text x="181.9" y="65.5">6</text>
<text x="62" y="67.3">GND</text>
<text x="173.1" y="67.3">GND</text>
<text x="70.8" y="137.9">GND</text>
<text x="79.6" y="136.1">6</text>
<text x="204.4" y="197.5">1</text>
<text x="204.4" y="201">2</text>
<text x="204.4" y="204.5">3</text>
<text x="204.4" y="208.1">4</text>
<text x="285.1" y="204.9">22</text>
<text x="290.6" y="206.7">GND</text>
<text x="70.8" y="215.5">GND</text>
<text x="79.6" y="213.7">6</text>
<text x="204.4" y="211.6">5</text>
<text x="204.4" y="215.1">6</text>
<text x="155" y="253.9">1</text>
<text x="155" y="257.5">2</text>
<text x="194" y="253.9">1</text>
<text x="194" y="257.5">2</text>
<text x="86.4" y="259.2">1</text>
<text x="86.4" y="262.7">3</text>
<text x="95" y="259.2">2</text>
<text x="95" y="262.7">4</text>
<text x="155" y="261">3</text>
<text x="194" y="261">3</text>
<text x="86.4" y="266.3">5</text>
<text x="86.4" y="269.8">7</text>
<text x="95" y="266.3">6</text>
<text x="95" y="269.8">8</text>
<text x="86.4" y="273.3">9</text>
<text x="93" y="273.3">10</text>
<text x="86.4" y="276.9">11</text>
<text x="93" y="276.9">12</text>
</g>
<g font-size="3.2" fill="#8d2323">
<text x="309.8" y="122">1</text>
<text x="309.8" y="125.5">2</text>
<text x="309.8" y="129">3</text>
</g>
</svg>
